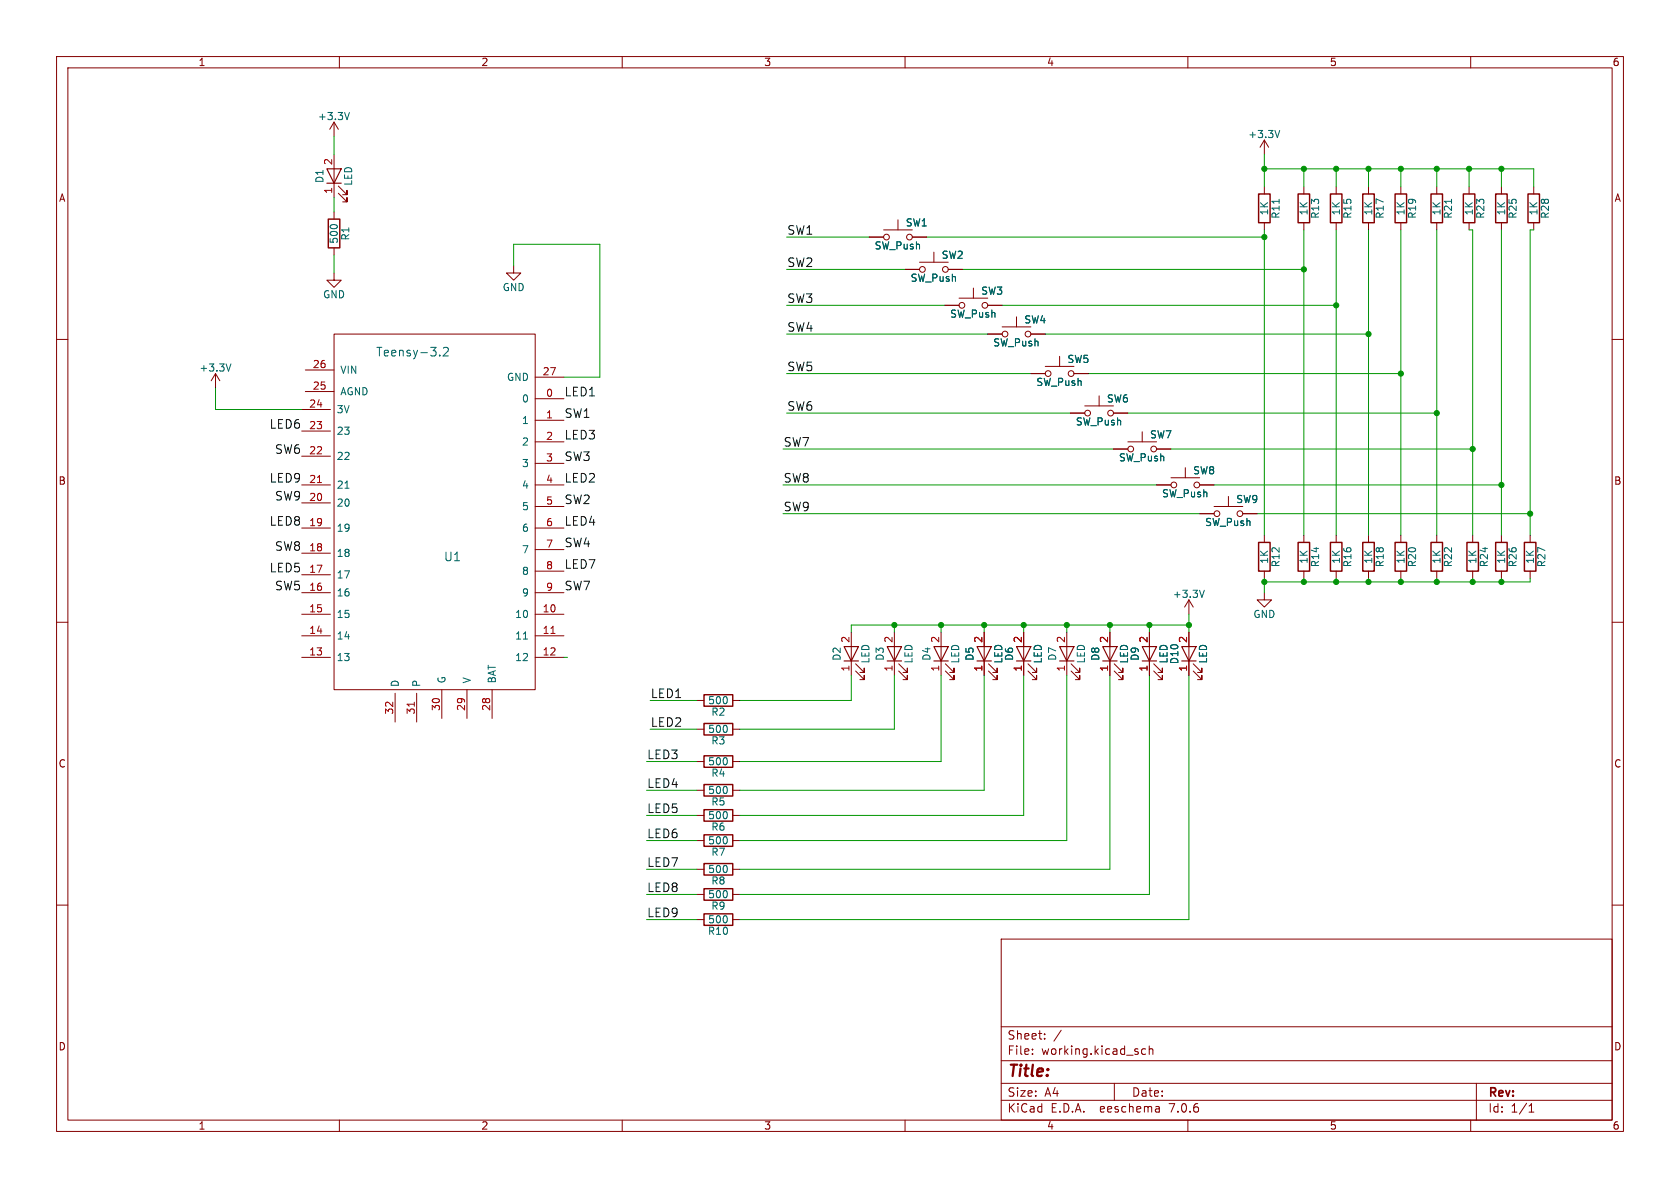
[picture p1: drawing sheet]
<svg xmlns="http://www.w3.org/2000/svg" width="297mm" height="210mm" viewBox="0 0 297 210" stroke-linecap="round" stroke-linejoin="round" font-family="sans-serif">
<g fill="none" stroke="#840000" stroke-width=".18">
<path d="M10 10h277v190h-277zM12 12h273v186h-273zM60 10v2M110 10v2M160 10v2M210 10v2M260 10v2M59.1 21.6l-.8 1.3M59.1 21.6v2.5M59.1 27.3v7.6M59.1 37.5v1.2M59.1 21.6l.7 1.3"/>
<path d="M59.8 34.2l1.5 1.5v-.8v.8h-.7M59.8 32.9l1.5 1.5v-.7v.7h-.7M158.7 38.9v1.7M223.5 24.8l-.7 1.2M223.5 24.8v2.5M223.5 33v1.3M223.5 39.4v1.2M223.5 24.8l.8 1.2M230.5 33v1.3M230.5 39.4v1.2M236.2 33v1.3M236.2 39.4v1.2"/>
<path d="M241.9 33v1.3M241.9 39.4v1.2M247.6 33v1.3M247.6 39.4v1.2M254 33v1.3M254 39.4v1.2M259.7 33v1.3M259.7 39.4v1.2M265.4 33v1.3M265.4 39.4v1.2M271.1 33v1.3M271.1 39.4v1.2"/>
<path d="M10 60h2M59.1 59.1h35.5v62.8h-35.5zM59.1 48.3v1.2h1.2l-1.2 1.3-1.3-1.3h1.3M59.1 43.8v1.3M90.8 47v1.3h1.3l-1.3 1.2-1.3-1.2h1.3M153.7 41.9h2.5M156.2 40.6h5.1M160 47.6h2.6M161.3 41.9h2.5M162.6 46.4h5M165.1 44.6v1.8M167 54h2.5"/>
<path d="M167.6 47.6h2.6M169.5 52.7h5.1M172.1 50.9v1.8M174.6 54h2.6M174.6 59.1h2.6M177.2 57.8h5M179.7 56v1.8M182.2 59.1h2.6M285 60h2M38.1 66l-.8 1.3M38.1 66v2.6M38.1 66l.8 1.3"/>
<path d="M53.3 76.2h5.1M53.3 72.4h5.1M54 69.2h5.1M54 65.4h5.1M94.6 70.5h5.1M94.6 74.3h5.1M94.6 78.1h5.1M94.6 66.7h5.1M182.2 66h2.6M184.8 64.8h5.1M187.3 63v1.8M189.2 73h2.6"/>
<path d="M189.9 66h2.5M191.8 71.8h5M194.3 70v1.8M196.8 73h2.6M196.8 79.4h2.6M199.4 78.1h5.1M201.9 76.3v1.8M204.5 79.4h2.5M53.3 85.7h5.1M53.3 97.8h5.1M53.3 93.3h5.1M53.3 88.9h5.1"/>
<path d="M53.3 80.6h5.1M94.6 85.7h5.1M94.6 93.3h5.1M94.6 81.9h5.1M94.6 89.5h5.1M94.6 97.2h5.1M204.5 85.7h2.5M207 84.5h5.1M209.5 82.7v1.8M212.1 85.7h2.5M212.1 90.8h2.5M214.6 89.5h5.1"/>
<path d="M217.2 87.8v1.7M219.7 90.8h2.5M223.5 94.6v1.3M230.5 94.6v1.3M236.2 94.6v1.3M241.9 94.6v1.3M247.6 94.6v1.3M254 94.6v1.3M260.3 94.6v1.3M265.4 94.6v1.3M270.5 94.6v1.3M10 110h2"/>
<path d="M53.3 108.6h5.1M53.3 112.4h5.1M53.3 116.2h5.1M53.3 104.8h5.1M53.3 101.6h5.1M94.6 108.6h5.1M94.6 112.4h5.1M94.6 116.2h5.1M94.6 104.8h5.1M94.6 101h5.1M150.5 111.8v7.6M151.3 118.6l1.5 1.5v-.7v.7h-.8"/>
<path d="M151.3 117.3l1.5 1.6v-.8v.8h-.8M158.1 111.8v7.6M158.9 118.6l1.5 1.5v-.7v.7h-.8M158.9 117.3l1.5 1.6v-.8v.8h-.8M166.4 111.8v7.6M167.1 118.6l1.6 1.5v-.7v.7h-.8M167.1 117.3l1.6 1.6v-.8v.8h-.8M174 111.8v7.6M174.8 118.6l1.5 1.5v-.7v.7h-.8M174.8 117.3l1.5 1.6v-.8v.8h-.8M181 111.8v7.6M181.7 118.6l1.6 1.5v-.7v.7h-.8"/>
<path d="M181.7 117.3l1.6 1.6v-.8v.8h-.8M188.6 111.8v7.6M189.4 118.6l1.5 1.5v-.7v.7h-.8M189.4 117.3l1.5 1.6v-.8v.8h-.8M196.2 111.8v7.6M197 118.6l1.5 1.5v-.7v.7h-.8M197 117.3l1.5 1.6v-.8v.8h-.8M203.2 111.8v7.6M204 118.6l1.5 1.5v-.7v.7h-.8M204 117.3l1.5 1.6v-.8v.8h-.8M210.2 106v2.6M210.2 111.8v7.6"/>
<path d="M210.2 106l-.8 1.3M210.2 106l.7 1.3M210.9 118.6l1.6 1.5v-.7v.7h-.8M210.9 117.3l1.6 1.6v-.8v.8h-.8M223.5 104.8v1.2h1.3l-1.3 1.3-1.3-1.3h1.3M223.5 101v1.2M230.5 101v1.2M236.2 101v1.2M241.9 101v1.2M247.6 101v1.2M254 101v1.2M260.3 101v1.2"/>
<path d="M265.4 101v1.2M270.5 101v1.2M285 110h2M69.8 122.6v5M73.7 122.6v5M78.1 121.9v5.1M82.5 121.9v5.1M87 121.9v5.1M123.2 139.7h1.3M123.2 128.9h1.3M123.2 123.8h1.3M123.2 134.6h1.3"/>
<path d="M129.5 139.7h1.3M129.5 128.9h1.3M129.5 123.8h1.3M129.5 134.6h1.3M10 160h2M123.2 148.6h1.3M123.2 153.7h1.3M123.2 144.1h1.3M123.2 158.1h1.3M129.5 148.6h1.3M129.5 153.7h1.3M129.5 144.1h1.3"/>
<path d="M129.5 158.1h1.3M285 160h2M123.2 162.6h1.3M129.5 162.6h1.3M177 166h108v32h-108zM60 198v2M110 198v2M160 198v2M177 194.5h108M177 191.5h108M177 187.5h108M177 181.5h108"/>
<path d="M182.5 186.3v.1M182.5 185.5v.1M184.7 183.6v.1M184.7 182.8v.1M187.6 182.1l-1.3 2M197 191.5v3M202.5 185.5l-.4-.1-.3 .3v.4l.2 .2h.5M203.2 185.5l.2-.1 .3 .1 .1 .9M203.2 184.9v1.5M204.9 195.7l.1 .9M205 196.5l-.2 .1M205 196h-.2"/>
<path d="M210 198v2M260 198v2M261 191.5v6.5M270.3 196.6h.9M270.3 195.5l.4-.4v1.5"/>
<circle cx="156.7" cy="41.9" r=".51"/>
<circle cx="160.8" cy="41.9" r=".51"/>
<circle cx="163.1" cy="47.6" r=".51"/>
<circle cx="167.1" cy="47.6" r=".51"/>
<circle cx="170.1" cy="54" r=".51"/>
<circle cx="174.1" cy="54" r=".51"/>
<circle cx="177.7" cy="59.1" r=".51"/>
<circle cx="181.7" cy="59.1" r=".51"/>
<circle cx="185.3" cy="66" r=".51"/>
<circle cx="189.4" cy="66" r=".51"/>
<circle cx="192.3" cy="73" r=".51"/>
<circle cx="196.3" cy="73" r=".51"/>
<circle cx="199.9" cy="79.4" r=".51"/>
<circle cx="204" cy="79.4" r=".51"/>
<circle cx="207.5" cy="85.7" r=".51"/>
<circle cx="211.6" cy="85.7" r=".51"/>
<circle cx="215.1" cy="90.8" r=".51"/>
<circle cx="219.2" cy="90.8" r=".51"/>
</g>
<path d="M61.8 19.9l-.4 1.3M226.1 35.2v.8M226.2 23.1l-.4 1.2M256.6 35.2v.8M40.8 64.3l-.4 1.3M77.7 62.8v.1M78.4 61.5l.6-.1 .2 .1 .1 .3-1 1.1h1M61 86.3h.7M92.5 113h.8M212.9 104.3l-.4 1.3" fill="none" stroke="#006464" stroke-width=".18"/>
<g fill="none" stroke="#840000" stroke-width=".25">
<path d="M58 38.7h2.1v5.1h-2.1zM222.5 34.3h2v5.1h-2zM229.5 34.3h2v5.1h-2zM235.2 34.3h2v5.1h-2zM240.9 34.3h2.1v5.1h-2.1zM246.6 34.3h2.1v5.1h-2.1zM253 34.3h2v5.1h-2zM258.7 34.3h2v5.1h-2zM264.4 34.3h2v5.1h-2zM270.1 34.3h2.1v5.1h-2.1zM222.5 95.9h2v5.1h-2zM229.5 95.9h2v5.1h-2z"/>
<path d="M235.2 95.9h2v5.1h-2zM240.9 95.9h2.1v5.1h-2.1zM246.6 95.9h2.1v5.1h-2.1zM253 95.9h2v5.1h-2zM259.3 95.9h2.1v5.1h-2.1zM264.4 95.9h2v5.1h-2zM269.5 95.9h2v5.1h-2zM124.5 138.7h5v2h-5zM124.5 127.9h5v2h-5zM124.5 122.8h5v2h-5zM124.5 133.6h5v2h-5zM124.5 147.6h5v2h-5z"/>
<path d="M124.5 152.7h5v2h-5zM124.5 143.1h5v2.1h-5zM124.5 157.1h5v2h-5zM124.5 161.5h5v2.1h-5z"/>
</g>
<path d="M56.1 85.3h.7M97.4 112h.7M73.2 124.1v.8" fill="none" stroke="#a90000" stroke-width=".18"/>
<g fill="none" stroke="#840000" stroke-width=".2">
<path d="M57.8 29.8h2.5l-1.2 2.6zM57.8 32.4h2.5M149.2 114.3h2.6l-1.3 2.5zM149.2 116.8h2.6M156.8 114.3h2.6l-1.3 2.5zM156.8 116.8h2.6M165.1 114.3h2.5l-1.2 2.5zM165.1 116.8h2.5M172.7 114.3h2.6l-1.3 2.5zM172.7 116.8h2.6M179.7 114.3h2.5l-1.2 2.5zM179.7 116.8h2.5"/>
<path d="M187.3 114.3h2.6l-1.3 2.5zM187.3 116.8h2.6M194.9 114.3h2.6l-1.3 2.5zM194.9 116.8h2.6M201.9 114.3h2.6l-1.3 2.5zM201.9 116.8h2.6M208.9 114.3h2.6l-1.3 2.5zM208.9 116.8h2.6"/>
</g>
<g fill="none" stroke="#009600" stroke-width=".18">
<path d="M59.1 24.1v3.2M59.1 34.9v2.6M223.5 29.8h47.6v3.2M223.5 27.3v5.7M230.5 29.8v3.2M236.2 29.8v3.2M241.9 29.8v3.2M247.6 29.8v3.2M254 29.8v3.2M259.7 29.8v3.2M265.4 29.8v3.2M59.1 45.1v3.2"/>
<path d="M90.8 47v-3.8h15.2v23.5h-6.3M139.1 41.9h14.6M139.1 47.6h20.9M139.1 59.1h35.5M139.1 54h27.9M163.8 41.9h59.7M170.2 47.6h60.3M177.2 54h59M184.8 59.1h57.1M223.5 40.6v54M230.5 40.6v54M236.2 40.6v54"/>
<path d="M241.9 40.6v54M247.6 40.6v54M254 40.6v54M259.7 40.6h.6v54M265.4 40.6v54M271.1 40.6h-.6v54M38.1 68.6v3.8h15.2M138.4 79.4h58.4M139.1 66h43.1M139.1 73h50.1M192.4 66h55.2M199.4 73h54.6"/>
<path d="M207 79.4h53.3M138.4 90.8h73.7M138.4 85.7h66.1M214.6 85.7h50.8M222.2 90.8h48.3M99.7 116.2h.6M150.5 119.4v4.4h-19.7M158.1 119.4v9.5h-27.3M158.1 110.5v1.3M166.4 119.4v15.2h-35.6M166.4 110.5v1.3M174 110.5v1.3"/>
<path d="M174 119.4v20.3h-43.2M181 110.5v1.3M181 119.4v24.7h-50.2M188.6 119.4v29.2h-57.8M188.6 110.5v1.3M196.2 119.4v34.3h-65.4M196.2 110.5v1.3M203.2 110.5v1.3M203.2 119.4v38.7h-72.4M210.2 108.6v3.2M210.2 119.4v43.2h-79.4M210.2 110.5h-59.7v1.3"/>
<path d="M223.5 102.2v2.6M230.5 102.2v.7M236.2 102.2v.7M241.9 102.2v.7M247.6 102.2v.7M254 102.2v.7M260.3 102.2v.7M265.4 102.2v.7M270.5 102.2v.7h-47M114.3 134.6h8.9M114.3 139.7h8.9M114.9 128.9h8.3"/>
<path d="M114.9 123.8h8.3M114.3 153.7h8.9M114.3 148.6h8.9M114.3 144.1h8.9M114.3 158.1h8.9M114.3 162.6h8.9"/>
</g>
<g fill="#009600" stroke="#009600" stroke-width=".18">
<circle cx="260.3" cy="79.4" r=".46"/>
<circle cx="265.4" cy="85.7" r=".46"/>
<circle cx="254" cy="73" r=".46"/>
<circle cx="265.4" cy="29.8" r=".46"/>
<circle cx="254" cy="102.9" r=".46"/>
<circle cx="241.9" cy="102.9" r=".46"/>
<circle cx="247.6" cy="102.9" r=".46"/>
<circle cx="236.2" cy="102.9" r=".46"/>
<circle cx="210.2" cy="110.5" r=".46"/>
<circle cx="203.2" cy="110.5" r=".46"/>
<circle cx="166.4" cy="110.5" r=".46"/>
<circle cx="158.1" cy="110.5" r=".46"/>
<circle cx="223.5" cy="29.8" r=".46"/>
<circle cx="230.5" cy="29.8" r=".46"/>
<circle cx="259.7" cy="29.8" r=".46"/>
<circle cx="254" cy="29.8" r=".46"/>
<circle cx="223.5" cy="41.9" r=".46"/>
<circle cx="230.5" cy="47.6" r=".46"/>
<circle cx="236.2" cy="54" r=".46"/>
<circle cx="241.9" cy="59.1" r=".46"/>
<circle cx="241.9" cy="29.8" r=".46"/>
<circle cx="236.2" cy="29.8" r=".46"/>
<circle cx="247.6" cy="29.8" r=".46"/>
<circle cx="174" cy="110.5" r=".46"/>
<circle cx="181" cy="110.5" r=".46"/>
<circle cx="196.2" cy="110.5" r=".46"/>
<circle cx="188.6" cy="110.5" r=".46"/>
<circle cx="270.5" cy="90.8" r=".46"/>
<circle cx="247.6" cy="66" r=".46"/>
<circle cx="230.5" cy="102.9" r=".46"/>
<circle cx="265.4" cy="102.9" r=".46"/>
<circle cx="260.3" cy="102.9" r=".46"/>
<circle cx="223.5" cy="102.9" r=".46"/>
</g>
<text font-size="2.8" fill="#840000" x="178" y="190.9">Title:</text>
<g font-size="2.1" fill="#0f0f0f">
<text x="139.1" y="41.6">SW1</text>
<text x="139.1" y="47.3">SW2</text>
<text x="139.1" y="53.7">SW3</text>
<text x="139.1" y="58.7">SW4</text>
<text x="139.1" y="65.7">SW5</text>
<text x="99.7" y="70.2">LED1</text>
<text x="47.6" y="75.9">LED6</text>
<text x="99.7" y="77.8">LED3</text>
<text x="99.7" y="74">SW1</text>
<text x="139.1" y="72.7">SW6</text>
<text x="48.5" y="80.3">SW6</text>
<text x="99.7" y="81.6">SW3</text>
<text x="138.4" y="79.1">SW7</text>
<text x="47.6" y="85.4">LED9</text>
<text x="48.5" y="88.6">SW9</text>
<text x="99.7" y="85.4">LED2</text>
<text x="99.7" y="89.2">SW2</text>
<text x="138.4" y="85.4">SW8</text>
<text x="47.6" y="93">LED8</text>
<text x="99.7" y="93">LED4</text>
<text x="138.4" y="90.5">SW9</text>
<text x="47.6" y="101.3">LED5</text>
<text x="48.5" y="97.5">SW8</text>
<text x="99.7" y="96.8">SW4</text>
<text x="99.7" y="100.7">LED7</text>
<text x="48.5" y="104.5">SW5</text>
<text x="99.7" y="104.5">SW7</text>
<text x="114.9" y="123.5">LED1</text>
<text x="114.9" y="128.6">LED2</text>
<text x="114.3" y="134.3">LED3</text>
<text x="114.3" y="139.4">LED4</text>
<text x="114.3" y="143.8">LED5</text>
<text x="114.3" y="148.3">LED6</text>
<text x="114.3" y="153.4">LED7</text>
<text x="114.3" y="157.8">LED8</text>
<text x="114.3" y="162.2">LED9</text>
</g>
<g font-size="2.1" fill="#006464">
<text x="66.4" y="63.2">Teensy-3.2</text>
<text x="78.4" y="99.4">U1</text>
</g>
<g font-size="2.1" fill="#840000">
<text x="178" y="184">Sheet:</text>
<text x="178" y="186.7">File:</text>
<text x="184.1" y="186.7">working.kicad_sch</text>
<text x="178" y="196.9">KiCad</text>
<text x="178" y="194.1">Size:</text>
<text x="184.7" y="194.1">A4</text>
<text x="185.7" y="196.9">E.D.A.</text>
<text x="194.6" y="196.9">eeschema</text>
<text x="200" y="194.1">Date:</text>
<text x="207" y="196.9">7.0.6</text>
<text x="263" y="194.3">Rev:</text>
<text x="263" y="196.9">Id:</text>
<text x="267.1" y="196.9">1/1</text>
</g>
<g font-size="1.8" fill="#840000">
<text x="35" y="11.9">1</text>
<text x="85" y="11.9">2</text>
<text x="135" y="11.9">3</text>
<text x="185" y="11.9">4</text>
<text x="235" y="11.9">5</text>
<text x="285" y="11.9">6</text>
<text x="10.3" y="35.9">A</text>
<text x="285.3" y="35.9">A</text>
<text x="10.3" y="85.9">B</text>
<text x="285.3" y="85.9">B</text>
<text x="10.3" y="135.9">C</text>
<text x="285.3" y="135.9">C</text>
<text x="10.3" y="185.9">D</text>
<text x="285.3" y="185.9">D</text>
<text x="35" y="199.9">1</text>
<text x="85" y="199.9">2</text>
<text x="135" y="199.9">3</text>
<text x="185" y="199.9">4</text>
<text x="235" y="199.9">5</text>
<text x="285" y="199.9">6</text>
</g>
<g font-size="1.8" fill="#006464">
<text x="56.1" y="21.4">+3.3V</text>
<text x="220.6" y="24.6">+3.3V</text>
<text x="57.4" y="32.5" transform="rotate(-90 57.4 32.5)">D1</text>
<text x="62.5" y="32.9" transform="rotate(-90 62.5 32.9)">LED</text>
<text x="160" y="40.2">SW1</text>
<text x="224.4" y="38.2" transform="rotate(-90 224.4 38.2)">1K</text>
<text x="226.4" y="38.8" transform="rotate(-90 226.4 38.8)">R11</text>
<text x="231.4" y="38.2" transform="rotate(-90 231.4 38.2)">1K</text>
<text x="233.4" y="38.8" transform="rotate(-90 233.4 38.8)">R13</text>
<text x="237.1" y="38.2" transform="rotate(-90 237.1 38.2)">1K</text>
<text x="239.1" y="38.8" transform="rotate(-90 239.1 38.8)">R15</text>
<text x="242.8" y="38.2" transform="rotate(-90 242.8 38.2)">1K</text>
<text x="244.8" y="38.8" transform="rotate(-90 244.8 38.8)">R17</text>
<text x="248.5" y="38.2" transform="rotate(-90 248.5 38.2)">1K</text>
<text x="250.5" y="38.8" transform="rotate(-90 250.5 38.8)">R19</text>
<text x="254.9" y="38.2" transform="rotate(-90 254.9 38.2)">1K</text>
<text x="256.9" y="38.8" transform="rotate(-90 256.9 38.8)">R21</text>
<text x="260.6" y="38.2" transform="rotate(-90 260.6 38.2)">1K</text>
<text x="262.6" y="38.8" transform="rotate(-90 262.6 38.8)">R23</text>
<text x="266.3" y="38.2" transform="rotate(-90 266.3 38.2)">1K</text>
<text x="268.3" y="38.8" transform="rotate(-90 268.3 38.8)">R25</text>
<text x="272" y="38.2" transform="rotate(-90 272 38.2)">1K</text>
<text x="274" y="38.8" transform="rotate(-90 274 38.8)">R28</text>
<text x="59.9" y="43.2" transform="rotate(-90 59.9 43.2)">500</text>
<text x="62" y="42.6" transform="rotate(-90 62 42.6)">R1</text>
<text x="154.5" y="44.3">SW_Push</text>
<text x="166.4" y="45.9">SW2</text>
<text x="57" y="52.9">GND</text>
<text x="88.8" y="51.7">GND</text>
<text x="160.9" y="50">SW_Push</text>
<text x="173.4" y="52.3">SW3</text>
<text x="167.9" y="56.4">SW_Push</text>
<text x="181" y="57.4">SW4</text>
<text x="35.2" y="65.9">+3.3V</text>
<text x="175.5" y="61.4">SW_Push</text>
<text x="188.6" y="64.4">SW5</text>
<text x="60.1" y="70.1">AGND</text>
<text x="60.1" y="66.3">VIN</text>
<text x="89.5" y="67.5">GND</text>
<text x="92.2" y="71.3">0</text>
<text x="183.1" y="68.4">SW_Push</text>
<text x="195.6" y="71.3">SW6</text>
<text x="59.4" y="77.1">23</text>
<text x="59.4" y="73.3">3V</text>
<text x="92.2" y="75.2">1</text>
<text x="190.1" y="75.4">SW_Push</text>
<text x="203.2" y="77.7">SW7</text>
<text x="59.4" y="81.5">22</text>
<text x="92.2" y="79">2</text>
<text x="92.2" y="82.8">3</text>
<text x="197.7" y="81.8">SW_Push</text>
<text x="59.4" y="89.8">20</text>
<text x="59.4" y="86.6">21</text>
<text x="92.2" y="86.6">4</text>
<text x="205.3" y="88.1">SW_Push</text>
<text x="210.8" y="84">SW8</text>
<text x="218.4" y="89.1">SW9</text>
<text x="59.4" y="94.2">19</text>
<text x="92.2" y="90.4">5</text>
<text x="92.2" y="94.2">6</text>
<text x="213" y="93.2">SW_Push</text>
<text x="59.4" y="98.7">18</text>
<text x="92.2" y="98">7</text>
<text x="92.2" y="101.8">8</text>
<text x="224.4" y="99.8" transform="rotate(-90 224.4 99.8)">1K</text>
<text x="226.4" y="100.4" transform="rotate(-90 226.4 100.4)">R12</text>
<text x="231.4" y="99.8" transform="rotate(-90 231.4 99.8)">1K</text>
<text x="233.4" y="100.4" transform="rotate(-90 233.4 100.4)">R14</text>
<text x="237.1" y="99.8" transform="rotate(-90 237.1 99.8)">1K</text>
<text x="239.1" y="100.4" transform="rotate(-90 239.1 100.4)">R16</text>
<text x="242.8" y="99.8" transform="rotate(-90 242.8 99.8)">1K</text>
<text x="244.8" y="100.4" transform="rotate(-90 244.8 100.4)">R18</text>
<text x="248.5" y="99.8" transform="rotate(-90 248.5 99.8)">1K</text>
<text x="250.5" y="100.4" transform="rotate(-90 250.5 100.4)">R20</text>
<text x="254.9" y="99.8" transform="rotate(-90 254.9 99.8)">1K</text>
<text x="256.9" y="100.4" transform="rotate(-90 256.9 100.4)">R22</text>
<text x="261.2" y="99.8" transform="rotate(-90 261.2 99.8)">1K</text>
<text x="263.2" y="100.4" transform="rotate(-90 263.2 100.4)">R24</text>
<text x="266.3" y="99.8" transform="rotate(-90 266.3 99.8)">1K</text>
<text x="268.3" y="100.4" transform="rotate(-90 268.3 100.4)">R26</text>
<text x="271.4" y="99.8" transform="rotate(-90 271.4 99.8)">1K</text>
<text x="273.4" y="100.4" transform="rotate(-90 273.4 100.4)">R27</text>
<text x="59.4" y="105.6">16</text>
<text x="59.4" y="102.5">17</text>
<text x="92.2" y="105.6">9</text>
<text x="207.2" y="105.9">+3.3V</text>
<text x="59.4" y="113.3">14</text>
<text x="59.4" y="109.4">15</text>
<text x="91" y="109.4">10</text>
<text x="91" y="113.3">11</text>
<text x="221.5" y="109.4">GND</text>
<text x="59.4" y="117.1">13</text>
<text x="91" y="117.1">12</text>
<text x="148.8" y="116.9" transform="rotate(-90 148.8 116.9)">D2</text>
<text x="153.9" y="117.4" transform="rotate(-90 153.9 117.4)">LED</text>
<text x="156.4" y="116.9" transform="rotate(-90 156.4 116.9)">D3</text>
<text x="161.5" y="117.4" transform="rotate(-90 161.5 117.4)">LED</text>
<text x="164.7" y="116.9" transform="rotate(-90 164.7 116.9)">D4</text>
<text x="169.8" y="117.4" transform="rotate(-90 169.8 117.4)">LED</text>
<text x="172.3" y="116.9" transform="rotate(-90 172.3 116.9)">D5</text>
<text x="177.4" y="117.4" transform="rotate(-90 177.4 117.4)">LED</text>
<text x="179.3" y="116.9" transform="rotate(-90 179.3 116.9)">D6</text>
<text x="184.4" y="117.4" transform="rotate(-90 184.4 117.4)">LED</text>
<text x="186.9" y="116.9" transform="rotate(-90 186.9 116.9)">D7</text>
<text x="192" y="117.4" transform="rotate(-90 192 117.4)">LED</text>
<text x="194.5" y="116.9" transform="rotate(-90 194.5 116.9)">D8</text>
<text x="199.6" y="117.4" transform="rotate(-90 199.6 117.4)">LED</text>
<text x="201.5" y="116.9" transform="rotate(-90 201.5 116.9)">D9</text>
<text x="206.6" y="117.4" transform="rotate(-90 206.6 117.4)">LED</text>
<text x="208.5" y="117.5" transform="rotate(-90 208.5 117.5)">D10</text>
<text x="213.6" y="117.4" transform="rotate(-90 213.6 117.4)">LED</text>
<text x="70.7" y="121.5" transform="rotate(-90 70.7 121.5)">D</text>
<text x="74.5" y="121.5" transform="rotate(-90 74.5 121.5)">P</text>
<text x="79" y="120.9" transform="rotate(-90 79 120.9)">G</text>
<text x="83.4" y="120.9" transform="rotate(-90 83.4 120.9)">V</text>
<text x="87.9" y="120.9" transform="rotate(-90 87.9 120.9)">BAT</text>
<text x="125.1" y="124.7">500</text>
<text x="125.1" y="129.8">500</text>
<text x="125.7" y="131.8">R3</text>
<text x="125.7" y="126.7">R2</text>
<text x="125.1" y="135.5">500</text>
<text x="125.7" y="137.5">R4</text>
<text x="125.1" y="140.6">500</text>
<text x="125.7" y="142.6">R5</text>
<text x="125.1" y="149.5">500</text>
<text x="125.1" y="145">500</text>
<text x="125.7" y="147">R6</text>
<text x="125.1" y="154.5">500</text>
<text x="125.7" y="151.5">R7</text>
<text x="125.1" y="159">500</text>
<text x="125.7" y="156.6">R8</text>
<text x="125.7" y="161">R9</text>
<text x="125.1" y="165.5">R10</text>
<text x="125.1" y="163.4">500</text>
</g>
<g font-size="1.8" fill="#a90000">
<text x="58.8" y="29.3" transform="rotate(-90 58.8 29.3)">2</text>
<text x="58.8" y="34.4" transform="rotate(-90 58.8 34.4)">1</text>
<text x="55.2" y="65.2">26</text>
<text x="55.2" y="69">25</text>
<text x="95.8" y="66.4">27</text>
<text x="96.4" y="70.2">0</text>
<text x="54.6" y="75.9">23</text>
<text x="54.6" y="72.1">24</text>
<text x="96.4" y="74">1</text>
<text x="96.4" y="77.9">2</text>
<text x="54.6" y="80.4">22</text>
<text x="96.4" y="81.7">3</text>
<text x="54.6" y="88.6">20</text>
<text x="54.6" y="85.5">21</text>
<text x="96.4" y="85.5">4</text>
<text x="96.4" y="89.3">5</text>
<text x="54.6" y="93.1">19</text>
<text x="96.4" y="93.1">6</text>
<text x="54.6" y="101.3">17</text>
<text x="54.6" y="97.5">18</text>
<text x="96.4" y="96.9">7</text>
<text x="96.4" y="100.7">8</text>
<text x="54.6" y="104.5">16</text>
<text x="96.4" y="104.5">9</text>
<text x="54.6" y="112.1">14</text>
<text x="54.6" y="108.3">15</text>
<text x="95.8" y="108.3">10</text>
<text x="95.8" y="112.1">11</text>
<text x="150.2" y="113.7" transform="rotate(-90 150.2 113.7)">2</text>
<text x="157.9" y="113.7" transform="rotate(-90 157.9 113.7)">2</text>
<text x="166.1" y="113.7" transform="rotate(-90 166.1 113.7)">2</text>
<text x="173.7" y="113.7" transform="rotate(-90 173.7 113.7)">2</text>
<text x="180.7" y="113.7" transform="rotate(-90 180.7 113.7)">2</text>
<text x="188.3" y="113.7" transform="rotate(-90 188.3 113.7)">2</text>
<text x="196" y="113.7" transform="rotate(-90 196 113.7)">2</text>
<text x="202.9" y="113.7" transform="rotate(-90 202.9 113.7)">2</text>
<text x="209.9" y="113.7" transform="rotate(-90 209.9 113.7)">2</text>
<text x="54.6" y="116">13</text>
<text x="95.8" y="116">12</text>
<text x="150.2" y="118.8" transform="rotate(-90 150.2 118.8)">1</text>
<text x="157.9" y="118.8" transform="rotate(-90 157.9 118.8)">1</text>
<text x="166.1" y="118.8" transform="rotate(-90 166.1 118.8)">1</text>
<text x="173.7" y="118.8" transform="rotate(-90 173.7 118.8)">1</text>
<text x="180.7" y="118.8" transform="rotate(-90 180.7 118.8)">1</text>
<text x="188.3" y="118.8" transform="rotate(-90 188.3 118.8)">1</text>
<text x="196" y="118.8" transform="rotate(-90 196 118.8)">1</text>
<text x="202.9" y="118.8" transform="rotate(-90 202.9 118.8)">1</text>
<text x="209.9" y="118.8" transform="rotate(-90 209.9 118.8)">1</text>
<text x="77.9" y="125.8" transform="rotate(-90 77.9 125.8)">30</text>
<text x="82.3" y="125.8" transform="rotate(-90 82.3 125.8)">29</text>
<text x="86.7" y="125.8" transform="rotate(-90 86.7 125.8)">28</text>
<text x="69.6" y="126.4" transform="rotate(-90 69.6 126.4)">32</text>
<text x="73.4" y="126.4" transform="rotate(-90 73.4 126.4)">31</text>
</g>
</svg>
